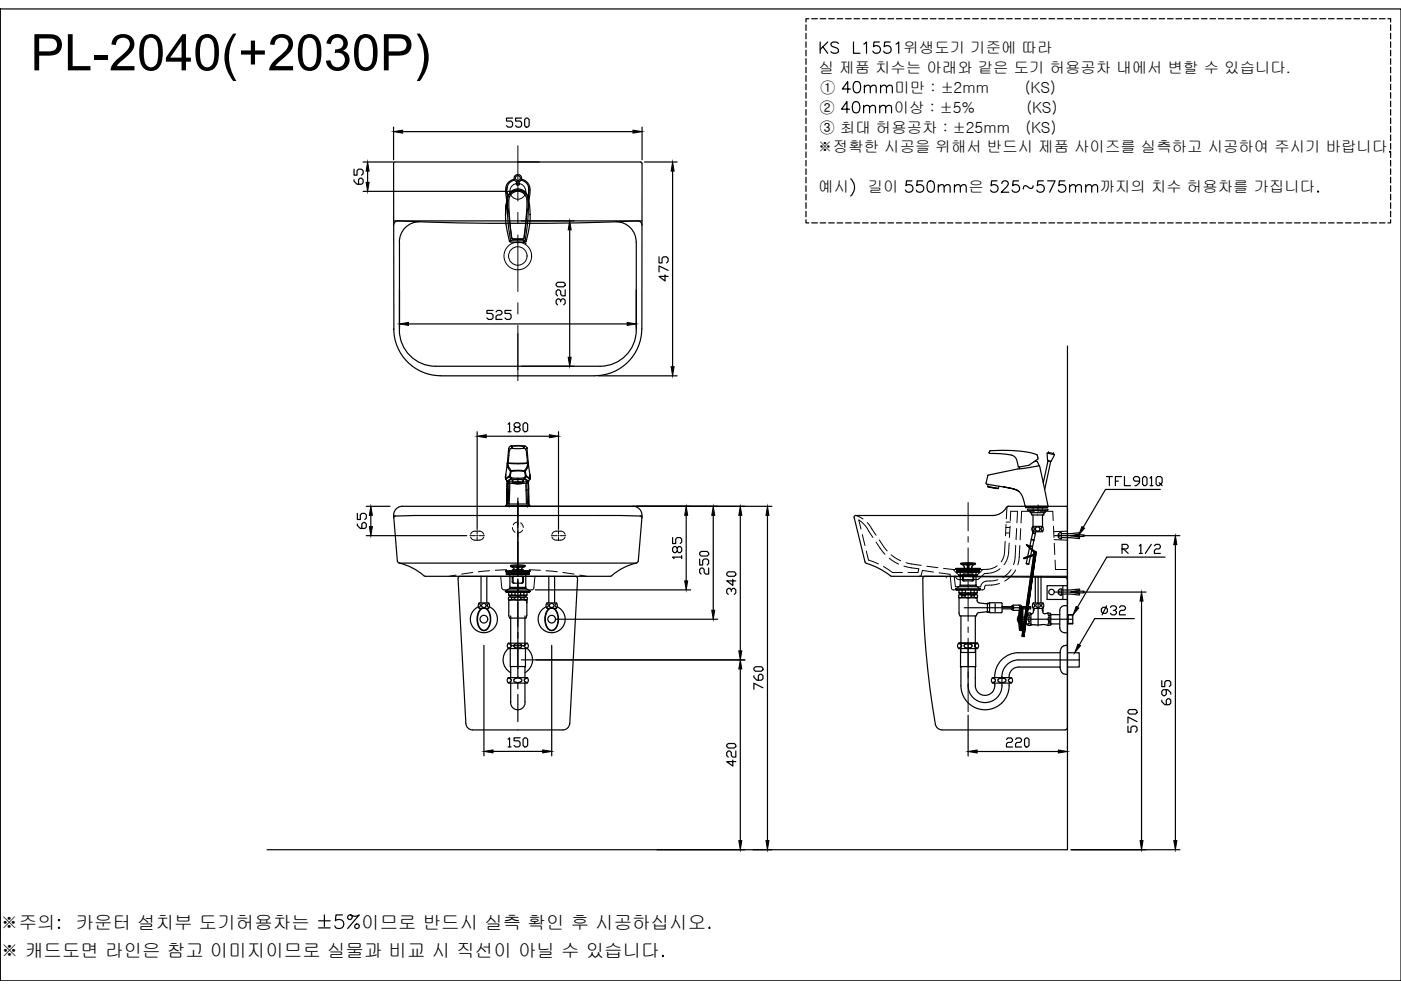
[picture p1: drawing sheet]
<svg xmlns="http://www.w3.org/2000/svg" width="297mm" height="210mm" viewBox="0 0 297 210" stroke-linecap="round" stroke-linejoin="round" font-family="sans-serif">
<!-- layer: 0 -->
<g fill="none" stroke="#000" stroke-width=".21">
<path d="M109.8 30.9v11.7M109.8 45v2.4M109.8 49.8v12M109.8 69v11.7M99.6 113.6h1.2M101.1 113.6h.2M101.2 112.5v.7M101.2 113.4v.3M101.2 113.9v.7M101.5 113.6h1.2M116.9 113.6h1.2M118.3 113.6h.2"/>
<path d="M118.4 112.5v.7M118.4 113.4v.3M118.4 113.9v.7M118.8 113.6h1.1"/>
</g>
<g fill="none" stroke="#000" stroke-width=".25">
<path d="M77 34.3h6.4M83.4 27v6.9M83.4 34.6l.1 35.3M85.4 27.9h48.8M109.8 34.3h26M114.3 34.3h-30.6l-.3 .3M135.8 34.3l.3 .3M136.1 27v6.9M136.1 34.6v35.1M136.6 34.3h7M142.6 36.3v41.5M77 40.6h32"/>
<path d="M83.5 46.8h52.6M84.4 46.8l-.7 .3-.3 .7M84.4 46.8a633.7 633.7 0 0 0 50.8 0M84.7 51.3v18.7M89 47a4.3 4.3 0 0 0-4.3 4.3M120.8 48.7v27M130.6 47a4.3 4.3 0 0 1 4.3 4.3v18.7a7.7 7.7 0 0 1-7.7 7.7M135.1 46.8l.7 .3 .3 .7M83.5 69.7a10 10 0 0 0 10 10h32.6a10 10 0 0 0 10-10M84.7 70a7.7 7.7 0 0 0 7.6 7.7h34.9M86.6 68.7h46.4M126.9 79.7h16.7"/>
<path d="M101.2 91.5v20.7M103.1 92.5h13.4M118.4 91.5v20.7M77.7 113.6h21.3M77.7 107.4h5M83.8 109.4l-.2 .1-.1 .3M84.3 118.9l.1 .4a13.7 13.7 0 0 1 5.6 2.9h39.5a13.4 13.4 0 0 1 5.6-2.9l.2-.4M84.7 119.4h50.2M85.4 107.3a1.92 1.92 0 0 0-1.9 2.1M85.4 107.4h78.3M109.8 106.4v14.1M134.2 107.3a1.92 1.92 0 0 1 1.9 2.1"/>
<path d="M135.7 109.4l.3 .1 .1 .3M136.1 109.4l-4.5-.1h-43.6l-4.5 .1 .8 9.6M136.1 109.4l-.8 9.6M145.5 109.3v13.9M151.2 109.3v20.1M157 109.3v28.7M162.7 109.3v68.9M181.1 109.8l2.3 9.3 .2 .3a19 19 0 0 1 5.5 2.8h37.2M181.5 109.3l-.3 .1-.1 .4M213.4 107.6a3.4 3.4 0 0 1-2.9 1.7h-29M213.8 107.3l-.5 .3M213.9 107.4l12.1-.1 .3 .3"/>
<path d="M223.6 113.6h5.2M224.5 113.1l.5-.2v1.4l-.3-.1-.3-.4h.1v-.5h-.1zM225 114.3h.1M225 113.1h2l1.9-.2v.4l-1.9 .3 1.9 .3v.3l-1.9-.2h-2M226.3 107.6v29.5M228 113.4h1.8v.3h-1.7M229.6 113.6h20.6M247 118.1h-12.3l-6.3 10.6M249.2 115.5v62.7M109.8 122.9v2.4M109.8 127.7v14.1M110.6 139.9h47.3"/>
<path d="M113.5 125.1h32.9M113.7 139.9h44.2M117.7 131.3h34.5M196.1 122.2l-.3 .1-.1 .4M205.3 136.4v9M223.6 125.5h5.2M224.4 125.8l.3 .4h.3M225 124.8l-.5 .2-.1 .3h.1v.4h-.1M225 126.2h.1M225 125.1l3.9-.2v.3l-1.9 .3 1.9 .3v.4l-1.9-.2h-2M225 124.9v1.3M225.8 122.4l.4 .3 .1 .2"/>
<path d="M228 125.3h1.8v.4h-1.7M229.6 125.5h13.4M240.5 131.2h-8.4l-3.3 5.6M242 127.4v50.8M157 141.8v36.4M226.3 154.3l-.2 .4h-.3M139.3 180.2h18.6M159.6 180.2h4.1M227.1 180.2h23.1"/>
</g>
<!-- layer: 5 -->
<path d="M.1 1.9h296.9v206.1h-296.9z" fill="none" stroke="#000" stroke-width=".25"/>
<!-- layer: 1 -->
<g fill="none" stroke="#000" stroke-width=".25">
<path d="M226.3 73.4v106.8h-169.7M109.8 105.6v5.7M109.8 112.5v1.2M109.8 114.9v7.2M237.9 116.4h1l.3-.4v-.3l-.3-.3h-1v1.9M238.2 116.4l1 .9M241.6 115.7l.3-.3v1.9M241.6 117.3h.6M244.1 115.4l-1.3 1.9M244.8 115.7l.3-.3h.6l.3 .3v.3l-.3 .4h-.6l-.3 .3v.6h1.2M109.8 123.3v1.2M109.8 125.7v7.2"/>
<path d="M109.8 134.1v1.2M109.8 136.5v7.2M109.8 144.9v1.1M109.8 147.2v5.8"/>
</g>
<!-- layer: 4 -->
<g fill="none" stroke="#000" stroke-width=".25">
<path d="M107.7 136.4l.2 .1M107.8 137.5a3.1 3.1 0 0 0 .5 5.1M107.8 136.4l-.2 .5 .2 .6M107.8 137.5h3.9a3.1 3.1 0 0 1-.4 5.1M107.8 136.4h4M107.9 137.4h-.2M107.9 136.5l.3 .1M108.2 136.6a.36 .36 0 0 1 .2 .3 .36 .36 0 0 1-.2 .4M108.2 137.3l-.3 .1M108.2 137.5v3.8h3.2v-3.8M110.4 136.6l-.3-.1a.75 .75 0 0 0-1.1 .6l.6 .3 .8-.1M110.4 136.6l.2 .3-.2 .4"/>
<path d="M111.4 137.3l.3 .1M111.4 136.6a.36 .36 0 0 0-.3 .3 .36 .36 0 0 0 .3 .4M111.7 136.5l-.3 .1M111.7 137.4h.1M111.8 136.4l.2 .5-.2 .6M111.8 136.4l-.1 .1M203.2 136.4l.4 .2M203.3 136.4l-.3 .5 .3 .6h3.9M203.3 136.4h.4h-.4M203.6 136.6a.36 .36 0 0 1 .3 .3 .36 .36 0 0 1-.3 .4M203.6 137.3l-.4 .1M203.7 137.5v3.8h3.2v-3.8"/>
<path d="M203.7 136.4h1.6h-1.6M205.8 136.6l-.4-.1a.72 .72 0 0 0-1 .6l.7 .3 .7-.1M205.9 136.6l.2 .3-.2 .4M206.8 136.4h-1.5h1.5M207.2 136.4l.3 .5-.3 .6M207.2 136.4h-.4h.4M207.3 136.4a.51 .51 0 0 0-.7 .5 .51 .51 0 0 0 .7 .5M216 139.9a3.6 3.6 0 0 0-3.6 3.6M216 139.9h12.8M224.8 138.4h-8.8a5.1 5.1 0 0 0-5.1 5.3M226.3 138.4h2.5v3h-2.5M107.7 143.7l.2 .1"/>
<path d="M107.8 143.7l-.3 .5 .3 .6M107.8 144.8h4M107.8 143.7h3.5M107.9 144.7h-.2M107.9 143.8l.3 .1M108.2 143.9l.2 .2-.1 .3M108.2 144.6l-.3 .1M108.2 141.4l.1 2.3M108.3 148.8v.2M108.3 144.8v4M108.4 144.4l-.2 .2M109 144.4l.2 .2"/>
<path d="M109.2 143.9l-.2 .2v.3M109.2 144.6l.2 .1M109.4 143.8h.2a.73 .73 0 0 1 1 .6M109.4 144.7h.7M109.4 143.8l-.2 .1M109.8 143.7h.1M110.6 144.4l-.5 .3M111.2 144.4l.6 .3M111.3 144.8v4a1.53 1.53 0 0 1-1.5 1.7 1.53 1.53 0 0 1-1.5-1.7M111.4 141.3l-.1 2.4h.5M111.8 143.7l.2 .5-.2 .6M111.8 143.7l-.6 .3v.4"/>
<path d="M203.6 141.3l.1 4.1a5.1 5.1 0 0 0 5.4 5.1 5.1 5.1 0 0 0 4.9-5.7M206.8 141.3v4.1a2.08 2.08 0 0 0 2.2 2 2.08 2.08 0 0 0 1.9-2.4M210.4 143.7a.52 .52 0 0 1 .7 .5 .52 .52 0 0 1-.7 .5M210.5 143.7l-.3 .6 .3 .5M210.5 143.7h3.9l.3 .6-.3 .5M210.5 144.8h3.9M210.8 144.9l.1 .1M211.7 144l.4-.2a.77 .77 0 0 1 1.1 .6 1.1 1.1 0 0 1-1.6-.1zM212.4 143.6a5 5 0 0 1-1 4.3 3.6 3.6 0 0 1-3.9 .8 3.6 3.6 0 0 1-2.2-3.3M212.4 143.7h.1M213.8 144.1v.3M213.9 144.4l.6 .3"/>
<path d="M214.5 143.7l-.6 .4M224.8 141.4h-8.8a2.06 2.06 0 0 0-2.1 2.3M226.3 143a1.35 1.35 0 0 1-1.5-1.4v-3.3a1.35 1.35 0 0 1 1.5-1.5v6.2"/>
</g>
<!-- layer: 7 -->
<g fill="none" stroke="#000" stroke-width=".25">
<path d="M107.5 39.6l-.1 .8 .1 .8M109 38a2.35 2.35 0 0 0-1.8 3l.2 1.5M109.1 38.2a1.89 1.89 0 0 0-1.6 2M109.5 39v.2h.3h.3v-.2M109.5 38.5v.7M109.8 37.2a.53 .53 0 0 1 .5 .8 .53 .53 0 0 1-.9 .1 .53 .53 0 0 1 .2-.8l.2-.1M110.1 38.5v.7M110.5 38.2a2.01 2.01 0 0 1 1.6 2.3l-.1 1.1M110.5 38.1l.3 .1M110.6 38a2.56 2.56 0 0 1 1.7 3.4l-.2 1.1M112.1 39.6l.1 .8-.1 .8M107.2 45.4l.3-3.5a19.1 19.1 0 0 0 .5 9.2"/>
<path d="M107.5 40.5v1.4M107.5 40.7v.3M107.5 41.9h.1M107.8 44.6a3.8 3.8 0 0 1 .5-3.7 1.48 1.48 0 0 1 1.6-.4 1.82 1.82 0 0 1 2 1.5l.1 2.2-.2 .4M107.8 44.6h.1M107.8 44.6l.7 5.9M108 51.1h.1M108 51.1l.2 .2M108.2 40.8a2.22 2.22 0 0 1 2.4-.6 2.22 2.22 0 0 1 1.4 2 37.6 37.6 0 0 1-.7 8.8h-3a31.1 31.1 0 0 1-.6-9.5zM108.2 51.3h.1M108.2 51.3h.2M108.2 41a2.07 2.07 0 0 1 3.2 0"/>
<path d="M108.5 51.3h2.6M108.5 50.5l.2 .1h2.2l.2-.1M108.5 50.6l.1 .1 .6 .1 1.7-.1M108.5 50.5l-.6-6.1a4.4 4.4 0 0 1 .3-3 1.91 1.91 0 0 1 2.2-.8 1.91 1.91 0 0 1 1.3 1.8l-.2 4.1-.4 4M108.5 50.6h.1M108.5 50.5v.1M110.9 50.7h.1M111.1 50.6l-.2 .1M111.1 51.3h.1M111.2 51.3h.1M111.4 51.7h.1M111.5 51.7h.1"/>
<path d="M111.6 51.1l-.4 .2M111.6 51.1h.1M111.6 46.4h.1M111.8 44.6l-.7 5.9M111.8 44.6h.1M112.1 41.9l.3 3.6M112.1 41.9h.1M112.1 41.9l-.1-.3 .1 .3M112.4 45.5l-.2 2.9-.6 2.7M112.4 45.4v.1M107.6 98.4l.1-.2 .1 .5 .6 1.1M107.6 98.4l.1 .7"/>
<path d="M107.6 98.4h.1M107.6 98.4l-.4 2.4M107.6 98.2h.1M107.7 99.1h.1M107.7 99.1l.5 .8 .2-.1M107.8 98.2l2 .1 2-.1M107.9 95.1h.1M107.9 95.1l-.3 3.1M108.2 99.9l-.2 1M108.3 94.6l-.4 .5M108.4 99.8h2.8M108.4 99.9h2.8l.2 1-.3 .4h-2.7l-.2-.4z"/>
<path d="M108.6 95.1l-.5 .1-.1 .5-.3 2.5h4.2l-.3-2.5-.2-.5-.4-.1M108.6 95.1h.1M108.6 95.1h2.4M108.6 94.6h2.3M110.9 94.6h.1M111 95.1h.1M111.2 99.8l.2 .1M111.3 94.6l-1.5-.1-1.5 .1h.3l-.1 .2 .1 .3M111.3 94.6h-.3l.1 .2-.1 .3M111.3 94.6l.3 .2 .1 .3M111.4 99.9l.2 1M111.7 98.2h.1"/>
<path d="M111.7 95.1l.3 3.1h-.1l-.2 .8-.5 .8M111.7 95.1h.1M111.9 99.1l-.5 .8M111.9 99.1h.1M112 98.2h.1M112 98.2l.4 2.6M112 98.4l-.1 .7M112 98.4h.1M216.1 99v.4M219.3 97.9l.6-.1 .4 1M219.8 96.4l.1 .1M219.8 96.4a25.7 25.7 0 0 0-9.9-.8l-.1 .5a14 14 0 0 1 5.2 .6l.5 .7 .4 1.7 2.3-.4 1.9-1.4-.2-.8"/>
<path d="M220.4 98.9l-.1-.2-4.5 .7-6.2 1.3M222 96.1l1.6 .3-.2-.2M222 96.1l.1 1.6M222.1 97.7h.1M222.2 97.7l.6 .1M222.2 97.7l-1 4.7-.8-3.5M222.3 96h.1M222.3 96l-.3 .1M222.3 96l1 .2M222.8 97.8l-1.3 6M223.4 96.2h.1M223.6 96.4l-.8 1.4"/>
<path d="M107.2 101.1h.1M107.2 107.2h5.2M107.2 100.8h.1M107.2 100.8v.3zM107.2 101.6h.1M107.2 101.6l.6 .7M107.5 105.2v1.7v-1.7M107.5 103.5v1zM107.5 104.5v.7zM107.5 102.4v.3v-.3M107.5 103.1v.4v-.4M107.5 102.7v.4v-.4"/>
<path d="M107.6 102.1h.1M107.6 102.1l-.1 .3 .1-.3M107.7 107.4h.1M107.7 102.1l1 .1M107.7 102.1v.1M107.8 102.3h.1M107.8 102.3l.2 .1M107.8 102.3l.1 .1M107.9 102.4l-.2 4.5M107.9 102.4h.1M108 107.4h.1M108 107.2v.3z"/>
<path d="M108 102.4v4.5M108 102.4l1 .1M108 100.9v.1M108 100.9l-.8 .6v-.4v.5M108.3 101.5l-.7 .6M108.3 101.5l-.3-.5-.8 .6M108.3 101.5l.2 .1-.8 .5M108.5 101.6h2.6M108.6 101.9v-.1a4 4 0 0 1 2.3 0v.1M108.6 101.8v.2M108.7 102.4a2.98 2.98 0 0 0 2.1 0M108.7 102.1v-.1v.4"/>
<path d="M108.7 102.3l1.1-.2 1 .2M108.7 102.4a2.98 2.98 0 0 1 2.1 0M108.8 102.4l1-.2 1 .2a2.52 2.52 0 0 1-1.9 0zM109.8 101.4v1.2M110.8 102.1v-.1v.4M110.9 101.8v.2M111.1 101.6l.8 .5M111.3 101.5l.7 .5M111.3 101.5l-.2 .1M111.6 101l-.3 .5M111.6 101l.7 .6M111.6 102.4v4.5"/>
<path d="M111.6 100.9v.1M111.6 100.9l.7 .6 .1-.4-.1 .5-.3 .5M111.6 102.4l-1 .1M111.7 102.4l.1 4.5M111.7 102.4h.1M111.8 102.3h.1M111.8 102.3l-.2 .1M111.8 102.3l-.1 .1M111.8 107.4h.1M111.8 107.2v.3zM111.9 102.1h.1M111.9 102.1l-1.1 .1"/>
<path d="M112 102h.1M112 102v.1M112 102.1h.1M112 102.1l-.2 .2M112 102.4v.3v-.3M112 102.7l.1 .4-.1-.4M112 102.1v.3v-.3M112.1 103.1v.4v-.4M112.1 103.9v.6zM112.1 103.5v.4v-.4M112.1 104.5v.7zM112.1 106.9h-4.6l-.3 .3 4.9 .2"/>
<path d="M112.1 106.9v-1.7v1.7M112.1 106.9l.3 .5h-2.6M112.3 101.6h.1M112.4 100.8h.1M112.4 100.8v.3zM112.4 101.1h.1M209.2 102.7h.3M209.4 103.2l2.3 .4M209.4 100.9l-.3 1.5 .1 .2M209.5 100.7l-.1 .2M209.6 103.3l1.8 .3M211.4 103.6h.1"/>
<path d="M211.8 103.1l-2.3-.4-.1 .5M212.8 103.2l1.6 .4zM212.8 103.2l-1-.1-.1 .5M214.4 103.6l1.3 .3 .3 .3zM217.4 118.2l-.4 .2 .8-.1M217.4 118.2l-.4 .2M217.5 107.4v.2h4.6v-.2M217.6 119.5l.5 .1M217.6 119.5l.7-3.7 .6 .1-.8 3.7M217.7 115.5l.6 .4M217.7 115.5l.2 .3zM217.9 115.8l1.3 1.4"/>
<path d="M217.9 115.8l1.3 1.2M218 118.1h.1M218.2 108.2l.5 .6M218.4 115.8h.1M218.4 116.2l.5 .4zM218.5 117.9h.1M218.6 117.9l-.6 .2M218.6 117.9h.1M218.6 108.7h2.9M218.6 114.4l.6 .1-.3 1.4-.5-.2zM218.7 114.4h.1M218.7 108.9v.3h2.6v-.3"/>
<path d="M218.8 116.5h.1M218.8 116.4l.6 .6M218.9 116.6h.1M218.9 115.9h.1M218.9 111.7l.4 .4-.1 .4M218.9 113l.6 .2-.3 1.3-.5-.1zM219 112.6h-.1M219 112.7v.3l.5 .1 .1-.4M219 113v.1M219 111.6a.96 .96 0 0 0 0 1.1M219 109.2v2.4h2v-2.4M219 107.6v.3"/>
<path d="M219.1 117.6h.1M219.1 117.8l-.6 .2M219.1 117.5l-1.7 .7M219.1 117.5h.1M219.2 112.5l-.2 .1M219.2 117.6l-1.8 .6M219.2 114.5h.1M219.2 116.9v.1M219.2 117h.1M219.2 117.2h.1M219.2 117.2l-2.5 17.7M219.2 117.5l-2.5 17.4"/>
<path d="M219.3 117l.3 .1M219.3 117v.2M219.3 117h.1M219.3 117.2l-.2 .3M219.3 117.2h.4M219.3 117.2v.3h-.2M219.5 113.1h-.1M219.5 117.3l.1 .4M219.5 117.3l-.1-.1-2.6 17.8M219.5 117.3l-2.6 17.7M219.6 112v.4M219.6 117.2v.5"/>
<path d="M219.6 112.3l.1 .2M219.6 117.6l-2.5 17.4 2.5-17.3M219.6 117.6h.1M219.6 117.1l.1 .1M219.6 117.1h.1M219.7 117.2l-.1 .3M219.7 112.5l.1 .1M219.7 111.8a.48 .48 0 0 1 .6 0 .48 .48 0 0 1 0 .7M219.7 117.2l-.1 .4M219.7 111.8l-.1 .2M219.8 112.6h.4M220.3 112.5l-.1 .1"/>
<path d="M220.9 112.5l.1 .1M221 111.6a.96 .96 0 0 1 0 1.1h-2M221 112.6h.1M221 107.6v.3M221.1 111.7l-.4 .4 .2 .4M221.2 102.4l1 5h-4.9a5.1 5.1 0 0 0-1.3-3.2h.1M221.4 108.7l-.1 .1M221.8 108.2l-.4 .5M222.2 108.1l-.2 .1h-4l-.1-.3h4.3v.2M109.8 121.9h.1"/>
<circle cx="109.8" cy="37.8" r=".79"/>
<circle cx="222.9" cy="125.5" r=".58"/>
</g>
<!-- layer: 3 -->
<g fill="none" stroke="#000" stroke-width=".25">
<path d="M170.9 5.3v1.1M170.9 7.1v1.1M170.9 8.9v1.1M170.9 10.6v1.2M170.9 12.4v1.2M170.9 14.2v1.2M170.9 16v1.2M170.9 17.8v1.2M170.9 19.6v1.2M171.5 4h-.6v.7M172.1 4h1.2M173.9 4h1.2"/>
<path d="M175.7 4h1.2M177.5 4h1.2M179.3 4h1.2M181.1 4h1.2M182.9 4h1.2M184.7 4h1.2M186.5 4h1.2M188.3 4h1.1M190.1 4h1.1M191.9 4h1.1M193.6 4h1.2M195.4 4h1.2"/>
<path d="M197.2 4h1.2M199 4h1.2M200.8 4h1.2M202.6 4h1.2M204.4 4h1.2M206.2 4h1.2M208 4h1.2M209.8 4h1.2M211.6 4h1.2M213.4 4h1.2M215.2 4h1.2M217 4h1.2"/>
<path d="M218.8 4h1.2M220.6 4h1.2M222.4 4h1.2M224.2 4h1.2M226 4h1.2M227.8 4h1.2M229.6 4h1.2M231.4 4h1.2M233.2 4h1.2M235 4h1.2M236.8 4h1.2M238.6 4h1.2"/>
<path d="M240.4 4h1.1M242.2 4h1.1M244 4h1.1M245.8 4h1.1M247.5 4h1.2M249.3 4h1.2M251.1 4h1.2M252.9 4h1.2M254.7 4h1.2M256.5 4h1.2M258.3 4h1.2M260.1 4h1.2"/>
<path d="M261.9 4h1.2M263.7 4h1.2M265.5 4h1.2M267.3 4h1.2M269.1 4h1.2M270.9 4h1.2M272.7 4h1.2M274.5 4h1.2M276.3 4h1.2M278.1 4h1.2M279.9 4h1.2M281.7 4h1.2"/>
<path d="M283.5 4h1.2M285.3 4h1.2M287 4h1.3M288.8 4h1.3M290.6 4h1.3M292.4 4h1.3M294.2 4h.6v.7M294.8 5.3v1.1M294.8 7.1v1.1M294.8 8.9v1.1M294.8 10.6v1.2M294.8 12.4v1.2"/>
<path d="M294.8 14.2v1.2M294.8 16v1.2M294.8 17.8v1.2M294.8 19.6v1.2M170.9 21.4v1.2M170.9 23.2v1.2M170.9 25v1.2M170.9 26.8v1.2M170.9 28.6v1.2M170.9 30.4v1.2M170.9 32.2v1.2M170.9 34v1.2"/>
<path d="M170.9 35.8v1.2M170.9 37.6v1.2M170.9 39.4v1.2M294.8 21.4v1.2M294.8 23.2v1.2M294.8 25v1.2M294.8 26.8v1.2M294.8 28.6v1.2M294.8 30.4v1.2M294.8 32.2v1.2M294.8 34v1.2M294.8 35.8v1.2"/>
<path d="M294.8 37.6v1.2M294.8 39.4v1.2M170.9 46.6v.7h.6M170.9 41.2v1.2M170.9 43v1.2M170.9 44.8v1.2M172.1 47.3h1.2M173.9 47.3h1.2M175.7 47.3h1.2M177.5 47.3h1.2M179.3 47.3h1.2M181.1 47.3h1.2"/>
<path d="M182.9 47.3h1.2M184.7 47.3h1.2M186.5 47.3h1.2M188.3 47.3h1.1M190.1 47.3h1.1M191.9 47.3h1.1M193.6 47.3h1.2M195.4 47.3h1.2M197.2 47.3h1.2M199 47.3h1.2M200.8 47.3h1.2M202.6 47.3h1.2"/>
<path d="M204.4 47.3h1.2M206.2 47.3h1.2M208 47.3h1.2M209.8 47.3h1.2M211.6 47.3h1.2M213.4 47.3h1.2M215.2 47.3h1.2M217 47.3h1.2M218.8 47.3h1.2M220.6 47.3h1.2M222.4 47.3h1.2M224.2 47.3h1.2"/>
<path d="M226 47.3h1.2M227.8 47.3h1.2M229.6 47.3h1.2M231.4 47.3h1.2M233.2 47.3h1.2M235 47.3h1.2M236.8 47.3h1.2M238.6 47.3h1.2M240.4 47.3h1.1M242.2 47.3h1.1M244 47.3h1.1M245.8 47.3h1.1"/>
<path d="M247.5 47.3h1.2M249.3 47.3h1.2M251.1 47.3h1.2M252.9 47.3h1.2M254.7 47.3h1.2M256.5 47.3h1.2M258.3 47.3h1.2M260.1 47.3h1.2M261.9 47.3h1.2M263.7 47.3h1.2M265.5 47.3h1.2M267.3 47.3h1.2"/>
<path d="M269.1 47.3h1.2M270.9 47.3h1.2M272.7 47.3h1.2M274.5 47.3h1.2M276.3 47.3h1.2M278.1 47.3h1.2M279.9 47.3h1.2M281.7 47.3h1.2M283.5 47.3h1.2M285.3 47.3h1.2M287 47.3h1.3M288.8 47.3h1.3"/>
<path d="M290.6 47.3h1.3M292.4 47.3h1.3M294.8 46.6v.7h-.6M294.8 41.2v1.2M294.8 43v1.2M294.8 44.8v1.2M108.3 120h3M108.3 119.9l.1 .3h2.8l.1-.2M108.3 119.9h3M111.2 119.9l.1 .1M203.7 119.5h3.1l-.1 .2h-2.9zM203.7 119.5l1.5-.2 1.6 .2"/>
<path d="M204.1 119.7l1 .1M204.1 119.7l.4 .5-.1 .2M205.1 119.8v.7M205.2 119.7v.6M205.3 119.7v.6M205.4 119.8v.7M206.4 119.7l-.4 .5 .3 .3M206.4 119.7l-1.3 .1M246 103.8h-11.6l-4.7 8M97.6 122.2l-.4 .1-.1 .4 1.7 30.7a1.43 1.43 0 0 0 1.4 1.4M97.6 122.2h24.4M102.6 136.8v23.5"/>
<path d="M107.2 125.3h5.2M107.2 121.1l.2 .1h4.8M107.2 121.1h5.2M107.2 121v.1M107.2 121h5.2M107.3 125.4l.1 .2h4.8l.1-.2M107.3 121.7h4.9M107.4 121.3v.1M107.4 121.7v.1M107.4 121.8h.1M107.4 121.3h.1M107.4 121.8h4.8"/>
<path d="M107.7 121.4v.2M107.9 125.6l.1 .6h3.5M107.9 126.2h.6M108.1 131.1h3.4M108.1 121.8v2.9l-.9 .6M108.1 124.4l.1 .3M108.1 126.2v.4h3.3l.1-.4M108.1 124.5h3.4M108.1 124.7h3.4M108.3 130.6v6.3h3v-6.3M108.4 126.7l-.3-.2-.3 .2 .1 .5 .5-.1M108.4 126.7h.8v.4h-.8"/>
<path d="M108.4 126.7v.4M108.5 125.6v.6h.7v-.6M108.6 120.2l.1 .1M108.6 120.2l1 .1M108.7 120.3l.3 .4-.2 .3M108.8 122.2l-.2 .2v1l.2 .2M108.8 123.6h1.9M109 122.2l-.2 .2v1l.2 .2M109.2 127.1l.6 .1M109.2 126.2h1.2M109.6 120.3h.4M109.6 120.3v.7"/>
<path d="M109.7 120.2v.6M109.8 126.5l-.6 .2M109.8 127.2l-1.9 .1v3.1l.2 .7M109.8 127.2h1.6M109.8 126.5l.6 .2M109.8 120.2l.1 .6M109.9 120.8h-.2v.2M109.9 120.8v.2M110 120.3v.7M110.4 125.6v.6h.7v-.6M110.4 126.7h.7v.4h-.7zM110.4 127.1l-.6 .1"/>
<path d="M110.5 122.2l.3 .2M110.7 122.2l.3 .2M110.8 123.4l-.3 .2M110.8 122.4v1M111 123.4l-.3 .2M111 120.2l-.5 .5 .3 .3M111 122.4v1M111 120.2l-1 .1M111.1 126.2h.6M111.1 126.7l.5-.1 .2 .1v.4l-.4 .1-.3-.1M111.4 127.2l.3 .1v3.1l-.2 .7M111.5 121.8v2.9"/>
<path d="M111.5 124.4l-.1 .3M111.5 124.7l.9 .6M111.7 125.6v.6h-.2M111.8 121.4v.2M112.2 121.8h.1M112.2 121.3h.1M112.2 121.3v.1h-4.9M112.2 121.7v.1M112.4 121.1l-.2 .1M112.4 121v.1M117 136.8v23.5M122 122.2l.3 .1 .2 .4-1.7 30.7a1.43 1.43 0 0 1-1.4 1.4h-19.2"/>
<path d="M195.7 122.7a183.3 183.3 0 0 0 2.6 30.9M196.1 122.2l29.7 .2M202.6 124.9h5.3M202.7 120.6h5.1M202.7 120.6l.1 .2h4.9M202.7 120.6h.1M202.7 120.5h.1M202.7 120.5l5.1 .1M202.8 125.1h4.9M202.8 124.9v.2M202.8 120.8l.1 .2h4.7l.1-.2M202.8 120.8h.1"/>
<path d="M202.8 121.3h.1M202.8 121.3h4.9M202.9 121.1l-.1 .2M202.9 121.2h4.7M203.2 120.9v.2M203.2 126.6l.4 .1 .3-.1M203.3 125.1l.1 .7h3.6M203.3 125.7h.7M203.5 130.6h3.5M203.6 123.9l.1 .4M203.6 125.8v.3h3.3v-.3M203.6 121.3v3"/>
<path d="M203.6 124.3h3.3M203.6 124.1h3.3M203.6 124.3l-1 .6M203.7 130.6v7.7h3.1v-7.7M203.9 126.2l-.5-.1-.2 .1 .1 .4M203.9 126.2h.7v.4h-.7zM204 125.1v.6h.7v-.6M204.3 121.7l-.2 .2v1l.2 .3M204.3 121.7h1.9l.2 .2v1.2l-2.1 .1M204.4 120.5h-.1M204.4 128.9h14.1M204.5 121.7l-.3 .2v1l.3 .3"/>
<path d="M204.6 126.6l.6 .1M204.7 125.7h1.1M205.2 120.5v-.2h.1v.2M205.2 126.1l-.6 .1M205.3 126.1l.6 .1M205.8 125.1v.6h.8v-.6M205.9 126.6l-.6 .1M205.9 126.2h.7v.4h-.7zM206 121.7l.3 .2v1l-.3 .3M206.5 125.7h.7M206.6 126.2l.5-.1 .1 .1v.4M206.6 126.6l.3 .1 .3-.1"/>
<path d="M206.9 126.8h.1M206.9 124.3l1 .6h-5.3M206.9 123.9v.4M206.9 121.3v3M207.2 127.4l-.1-.6h-3.7l-.1 3.2 .2 .6M207.2 127.3v.3l.4 .2M207.2 125.1v.6l-.2 .1M207.3 120.9v.2M207.5 129.9l-.3 .2-.2 .5M207.6 127.8l1.5 .2M207.6 121.1l.1 .2M207.7 120.8h.1"/>
<path d="M207.7 121.3h.1M207.7 124.9v.2M207.8 120.6l-.2 .2M209.1 129.7l.4 .1M209.1 129.7l-1.6 .2M209.3 128h.5M209.3 128v1.7h.5M209.5 127.9l-.4 .1M209.5 127.9v.1M209.5 129.7v.1M209.5 129.8h.3M209.5 127.9h.3"/>
<path d="M209.8 127.9l2.6-.1v2.1h-2.6v-2M211 128v1.7M212.4 128.6h2.5M212.5 129.1h2.4h-.1M214.7 129.1h.1M214.7 128.6h.1M214.8 129.1h.1M214.8 128.6h.1M214.8 128.6l.1 .1M214.9 128.7v.3M216.2 129.1h.1M216.2 128.6l2.3 .1v.4h-2.3"/>
<path d="M216.3 128.6l-.1 .4M216.3 128.6h.1M216.3 129.1h.1M216.4 129.1h-.1M216.7 128.6l-.5-.3h-1.3l-.5 .3M216.7 129.1l-.5 .3a2.26 2.26 0 0 1-1.7-.1l-.1-.2M225.3 124.2v2.9M226.3 124.2h-4.3v2.9h4.3M226.3 122.9v31.4M104.5 159.3h10.6M198.3 153.6a1.43 1.43 0 0 0 1.4 1.1M199.7 154.8h26.1"/>
<path d="M205.3 151.7v8.6M207.2 159.3h17.2M226.3 158.4v.2M12.5 195l.1 .1-.1 .1-.1-.1zM12.5 196.6l.1 .1-.1 .2-.1-.2zM67.5 195.2h2.5M67.5 196.7h2.5M68.8 194v2.5M72.6 194h-1.4l-.1 1.2a1.01 1.01 0 0 1 1.5 0 1.01 1.01 0 0 1-.1 1.5 1.01 1.01 0 0 1-1.5-.4M74.4 194l.3 .3a.55 .55 0 0 1-.7 .7l-.3-.3a.56 .56 0 0 1 .3-.7 .56 .56 0 0 1 .7 .1 1.47 1.47 0 0 0 1.5-.1l-2.5 2.9M150.3 196.7l.1-.1 .1 .1-.1 .2z"/>
<circle cx="75.7" cy="196.4" r=".5"/>
</g>
<!-- layer: 6 -->
<g fill="none" stroke="#000" stroke-width=".25">
<path d="M101.4 128.7a2.87 2.87 0 0 0-1.1 4.3 2.87 2.87 0 0 0 4.6 0 2.87 2.87 0 0 0-1.1-4.3M101.5 128a.42 .42 0 0 1 .4 .4 .42 .42 0 0 1-.4 .4M101.6 129h.5M101.9 129.2a1.2 1.2 0 0 1 1.2-.2 1.2 1.2 0 0 1 .7 1 3.2 3.2 0 0 1-.8 3.6 1.54 1.54 0 0 1-1.8-1.7 3.4 3.4 0 0 1 .7-2.7zM101.9 129.3a1.05 1.05 0 0 1 1.1-.3 1.05 1.05 0 0 1 .7 1 2.71 2.71 0 0 1-1 3.6 1.41 1.41 0 0 1-1.3-1.4l-.1-1.4 .2-.8zM102 122.2v5.6M103.1 129h.5M103.2 122.2v5.6M103.6 127.8a.96 .96 0 0 1 0 1.2M103.6 127.8h-2a.96 .96 0 0 0 0 1.2M103.7 128a.42 .42 0 0 0-.4 .4 .42 .42 0 0 0 .4 .4M115.8 128.7a2.87 2.87 0 0 0-1.1 4.3 2.87 2.87 0 0 0 4.5 0 2.87 2.87 0 0 0-1.1-4.3"/>
<path d="M115.9 128a.42 .42 0 0 1 .4 .4 .42 .42 0 0 1-.4 .4M116 129a.96 .96 0 0 1 0-1.2h2a.99 .99 0 0 1 0 1.2M116 129h.5M116.2 129.2a1.2 1.2 0 0 1 1.3-.2 1.2 1.2 0 0 1 .7 1 3.2 3.2 0 0 1-.9 3.6 1.54 1.54 0 0 1-1.7-1.7 3.4 3.4 0 0 1 .6-2.7zM116.2 129.3a1.07 1.07 0 0 1 1.2-.3 1.07 1.07 0 0 1 .7 1 2.97 2.97 0 0 1-.9 3.6 1.33 1.33 0 0 1-1.5-1.4l-.1-1.4 .3-.8zM116.4 122.2v5.6M117.5 129h.5M117.6 122.2v5.6M118.1 128a.42 .42 0 0 0-.4 .4 .42 .42 0 0 0 .4 .4M215.7 131.3h11.7M215.7 131.3l.3 .8M216 130.4l-.3 .9"/>
<path d="M216.2 129v4.6M216.3 128.9v4.7M216.3 133.6l.1 .1M216.4 128.9l-.2 .1-.2 2.3 .2 2.3h.1M216.4 128.9v4.8M216.4 131.8h.3M216.4 131.7h.3M216.4 131.6h.3M216.4 131.5h.3M216.4 131.4h.3M216.4 132.4h.3M216.4 132.3h.3"/>
<path d="M216.4 132.2h.3M216.4 132.1h.3M216.4 132h.3M216.4 131.9h.3M216.4 132.5h.3M216.4 133.3h.3M216.4 133.2h.3M216.4 132.9h.3M216.4 132.8h.3M216.4 132.7h.3M216.4 132.6h.3M216.4 133.1h.3"/>
<path d="M216.4 133h.3M216.4 133.5h.3M216.4 133.4h.3M216.4 133.6h.3M216.4 130.7h.3M216.4 130.8h.3M216.4 131h.3M216.4 131.1h.3M216.4 131.2h.3M216.4 130.4h.3M216.4 130.5h.3M216.4 130.6h.3"/>
<path d="M216.4 128.9h.3M216.4 129h.3M216.4 129.6h.3M216.4 129.1h.3M216.4 129.2h.3M216.4 129.5h.3M216.4 129.3h.3M216.4 129.4h.3M216.4 129.7h.3M216.4 129.8h.3M216.4 130.1h.3M216.4 129.9h.3"/>
<path d="M216.4 130h.3M216.4 130.2h.3M216.4 130.3h.3M216.7 133.7h.1M216.7 128.9h-.3M216.7 128.9h.2v4.8h-.2zM216.7 133.7h-.3M216.9 131.8h.4M216.9 130.8h.4M217.3 131.8l.5 .6M217.3 130.7v1.1M217.8 132.4l.4 .2 .4-.1h.9"/>
<path d="M217.8 130.2l.4-.3 .4 .2v2.4M217.8 130.2l-.5 .5M218 132.6l.2-.5 .2 .5M218.1 130.8a.46 .46 0 0 1 .3 .5 .46 .46 0 0 1-.3 .4l-.1-.4zM218.4 130l-.2 .5-.2-.5M218.6 130.1v.1M218.6 132.4h.1M218.7 132.5h.1M218.8 130.1l-.1 .1M219 128a.42 .42 0 0 1 .4 .4 .42 .42 0 0 1-.4 .4M219.1 127.8a.96 .96 0 0 0 0 1.2M219.1 127.8h2a.96 .96 0 0 1 0 1.2"/>
<path d="M219.1 129.4h.1l-.1 .2M219.2 129v.4M219.5 132.5l1.9-.1 .7 .2M219.5 122.2v5.6M220.1 122.2v10.5M220.7 122.2v5.6M221 129v.4M221.1 129.7l.1 .3 .3 .1M221.1 129.4h-.1l.1 .2M221.1 129.7v-.7h-2l-.1 .9-.3 .2M221.2 128a.42 .42 0 0 0-.4 .4 .42 .42 0 0 0 .4 .4M222.1 130l-.6 .1"/>
<path d="M222.1 130l.7 .1v2.4v-.2M222.2 130l.2 .6 .3-.5M222.3 130.8a.44 .44 0 0 1 .4 .5 .44 .44 0 0 1-.4 .4l-.1-.4zM222.7 132.5l-.3-.5-.2 .6M222.8 132.4l-.7 .2M222.8 132.3h.1M222.8 132.3h1.9M222.8 130.3h1.9M224.7 129.5v3.6a1.23 1.23 0 0 0 1.6 1.1M226.3 128.4a1.2 1.2 0 0 0-1.6 1.1M226.3 130.3l1.2 .1M226.4 130.3l1.1 .1"/>
<path d="M226.5 130.3v2M227.4 130.4v1.8M227.5 132.2l-1.2 .1M227.5 132.2l-1.1 .1"/>
<circle cx="102.6" cy="131.3" r=".81"/>
<circle cx="102.6" cy="128.4" r=".47"/>
<circle cx="116.9" cy="128.4" r=".47"/>
<circle cx="117" cy="131.3" r=".81"/>
<circle cx="220.1" cy="128.4" r=".47"/>
</g>
<!-- layer: 1 -->
<path d="M228.2 128.6l.5 .3-1.2 1.5zM228.5 136.6l.6 .3-1.2 1.5z" fill="#000" stroke="#000" stroke-width=".21"/>
<!-- layer: 3 -->
<path d="M229.4 111.6l.5 .4-1.2 1.5zM102.6 159.3l1.9-.3v.6zM115.1 159l1.9 .3-1.9 .3zM205.3 159.3l1.9-.3v.7zM224.4 159l1.9 .3-1.9 .4z" fill="#000" stroke="#000" stroke-width=".21"/>
<!-- layer: 0 -->
<g fill="#000" stroke="#000" stroke-width=".21">
<path d="M83.4 27.9l2-.3v.6zM134.2 27.6l1.9 .3-1.9 .3zM142.6 34.3l.3 2h-.6zM120.8 46.8l.3 1.9h-.6zM84.7 68.7l1.9-.3v.6zM120.5 75.7h.6l-.3 2zM133 68.4l1.9 .3-1.9 .3zM142.3 77.8h.6l-.3 1.9zM101.2 92.5l1.9-.3v.6zM116.5 92.2l1.9 .3-1.9 .3zM145.5 107.4l.3 1.9h-.6zM151.2 107.4l.3 1.9h-.6z"/>
<path d="M157 107.4l.3 1.9h-.7zM162.7 107.4l.3 1.9h-.6zM249.2 113.6l.3 1.9h-.6zM145.2 123.2h.6l-.3 1.9zM150.9 129.4h.6l-.3 1.9zM156.6 138h.7l-.3 1.9zM242 125.5l.3 1.9h-.6zM157 139.9l.3 1.9h-.7zM156.6 178.2h.7l-.3 2zM162.4 178.2h.6l-.3 2zM241.7 178.2h.6l-.3 2zM248.9 178.2h.6l-.3 2z"/>
</g>
<!-- layer: ORTHO$4 -->
<path d="M109.8 106.7h.1" fill="none" stroke="#000" stroke-width=".25"/>
<!-- layer: ORTHO$3 -->
<path d="M109.8 106.7h.1" fill="none" stroke="#000" stroke-width=".25"/>
<!-- layer: 3 -->
<g fill="none" stroke="#000" stroke-width=".21">
<path d="M99.8 113.9l.2 .4 .7 .2h1.3l.6-.6M99.8 113.3l.2-.4 .5-.3h1.3l.5 .3 .3 .4M108.7 111.9l.1 .5 .4 .5M109.8 110.7l-.6 .1-.4 .5M109.8 106.5v3.1M109.8 110.7v1.2M109.8 113.1v6M110.4 110.9l.4 .3 .1 .6M110.8 112.4l-.3 .4-.7 .2M117 113.3l.3-.4 .5-.3h1.3l.4 .3 .3 .4M117 113.9l.3 .4 .6 .2h1.3l.6-.6M181.5 109.3l1.5 .7"/>
<path d="M182.5 112.2l-.4-1.9 1.4 1.2 1.6 2.5M182.8 113.3l.6 2.4M183.7 116.8l.4 1.9 2.2 .9M183.9 110.8l1.8 2.7M185.7 114.9l1.9 2.6M186.4 114.5l1.7 2.3M188.5 118.3l2 1.3M188.9 117.6l2.1 1.3M192.1 119.3l3.2 .6M205.3 106.5v6.1M205.3 113.8v1.1M205.3 116.2v5.9"/>
<path d="M211.4 120l-.4 .3a4.8 4.8 0 0 1-2.6 .4M213.1 114.8a7.2 7.2 0 0 1-.6 3.9l-.2 .4M213.2 113h.9M213.3 111.8h.8M213.3 111.2l-.1 2.4M213.3 110.7h.9M213.9 107.4l-.4 .3-.1 2.3M214 115.2a6.2 6.2 0 0 1-1.1 4.5M214.2 111.6l-.2 2.4M214.2 110.4l.1-2h1.4l-.1 2.4M215.4 115.6a9.9 9.9 0 0 1-.5 4.1M215.5 112l-.1 2.4"/>
<path d="M216.2 115.7a11.9 11.9 0 0 1-.4 4.1M216.4 112.1l-.1 2.4M219.3 108.4h-2.7l-.1 2.5M220.1 107.1v.5M220.1 107.8v.1M220.1 108v.6M220.5 108.4h2.7l.1 2M223.4 111.6l.1 2.4M223.5 114.4l2.8 .1M223.5 115.2l.1 2.4M223.7 118.8l.1 1.9h2.5M226.3 112.6l-2.9 .1"/>
<path d="M96.7 121.9l-1.5 .3M100.2 121.4l-2.3 .3M103.8 121l-2.4 .2M106.2 122.2l.2 2.4 .4 .5 6.1-.1 .3-.4 .2-2.4M107.4 120.8l-2.4 .1M108.6 120.8h2.4M109.8 120.3v1.2M109.8 122.7v3.1M112.2 120.8l2.4 .1M115.8 121l2.4 .2M119.3 121.4l2.4 .3M122.9 121.9l1.5 .3"/>
<path d="M187.3 120.1l1.9 1.3h2.1M191.7 120l3.1 .6-.2 .8h-2.1M196.5 120.1l2.4 .3M197.9 121.3l-2.3-.4-.3 1.1-.4 .2M199.1 121.4l2.3 .4 .3 2.9 .2 .3 2.7 .1M200.1 120.5l2 .2M202.1 120.7l1.1 1.2M202.1 120.7h6.3M203.2 121.9h4M203.2 121.9v.1h4v-.1M205.3 123.3v1.2M205.3 125.7v6"/>
<path d="M205.3 132.9v1.2M205.3 135.3v6M208.4 120.7l-1.2 1.2M209.4 121.6h-.6l-1.6 1.3h-3.8a.97 .97 0 0 1-.9-.8l-.2 .2 .3 2.1h5.3a1.53 1.53 0 0 1 2-1.2l1.7-.3M209.4 121.6h-.4M211.9 123.7l-1.6 .4h-1.3l-.3 .8-.3 .2h-2.6M212 120.6l-.2 .2a4.7 4.7 0 0 1-2.4 .8M214.4 120.8l-1 1.1-.8 .5M215.3 120.9l-1 1.3-1.3 1M205.3 142.5v1.2M205.3 144.9v6"/>
<circle cx="109.8" cy="54.3" r="2.93"/>
<circle cx="109.8" cy="54.3" r="1.96"/>
<circle cx="109.8" cy="40.6" r="1.68"/>
</g>
<!-- layer: 2 -->
<g fill="none" stroke="#000" stroke-width=".25">
<path d="M173.9 8.9v2.4M174.5 9.9l1 1.4M175.5 8.9l-1.6 1.6M177.8 9.2a.9 .9 0 0 0-.9-.3 .9 .9 0 0 0-.7 .6l.2 .3 .9 .4a.58 .58 0 0 1 .4 .4 .58 .58 0 0 1-.1 .6 1.09 1.09 0 0 1-1.4-.2M180.3 18.9h-1.7l1.1-1.6v2.4M181 8.9v2.4h1.3M181.2 17.4a.8 .8 0 0 1 1.2 .3 2.02 2.02 0 0 1-.3 1.9 .76 .76 0 0 1-1.1-.4 2.02 2.02 0 0 1 .2-1.8zM183.1 9.3l.6-.4v2.4M183.3 18.5l.5-.4 .6 .1 .1 1.5M183.3 18.1v1.6M184.5 18.5l.6-.4 .6 .1 .1 1.5M186.4 8.9h-1.1l-.1 1a.85 .85 0 0 1 1.3 0 .85 .85 0 0 1-.2 1.3 .85 .85 0 0 1-1.2-.4"/>
<path d="M186.7 18.5l.6-.4 .5 .1 .1 1.5M186.7 18.1v1.6M187.9 18.5l.6-.4 .6 .1 .1 1.5M188.7 8.9h-1.1l-.1 1a.84 .84 0 0 1 1.2 0 .84 .84 0 0 1-.1 1.3 .84 .84 0 0 1-1.2-.4M190 9.3l.5-.4v2.4M180.1 23.1h-1.7l1.2-1.6v2.4M180.4 37.9a2.44 2.44 0 0 1 0 3.6M181 21.7a.76 .76 0 0 1 1.2 .3 1.86 1.86 0 0 1-.2 1.8 .8 .8 0 0 1-1.2-.3 2.02 2.02 0 0 1 .2-1.8zM183.1 22.8l.6-.5 .5 .2 .2 1.4M183.1 22.3v1.6M184.4 22.8l.5-.5 .6 .2 .1 1.4M186.5 22.8l.6-.5 .6 .2 .1 1.4"/>
<path d="M186.5 22.3v1.6M187.8 22.8l.5-.5 .6 .2 .1 1.4M193.3 38.3h-1.1l-.1 1.1a.85 .85 0 0 1 1.3 0 .85 .85 0 0 1-.2 1.2 .85 .85 0 0 1-1.2-.3M195.6 38.3h-1.1l-.1 1.1a.85 .85 0 0 1 1.2-.1 .85 .85 0 0 1-.1 1.3 .85 .85 0 0 1-1.2-.3M196.9 38.5a.76 .76 0 0 1 1.1 .3 2.02 2.02 0 0 1-.2 1.8 .76 .76 0 0 1-1.2-.3 2.02 2.02 0 0 1 .3-1.8zM198.9 39.6l.6-.4 .6 .1 .1 1.5M198.9 39.2v1.6M200.2 39.6l.6-.4 .5 .1 .2 1.5M202.4 39.6l.5-.4 .6 .1 .1 1.5M202.4 39.2v1.6M203.6 39.6l.6-.4 .6 .1 .1 1.5M211.4 38.3h-1.2l-.1 1.1a.84 .84 0 0 1 1.3 0 .84 .84 0 0 1-.1 1.2 .84 .84 0 0 1-1.3-.3"/>
<path d="M212.4 38.9l.2-.4 .7-.2a.6 .6 0 0 1 .4 1l-1.4 1.5h1.6M215.9 38.3h-1.1l-.1 1.1a.85 .85 0 0 1 1.3 0 .85 .85 0 0 1-.2 1.2 .85 .85 0 0 1-1.2-.3M219 39.4a.47 .47 0 0 1-.2 .5 .47 .47 0 0 1-.6-.1l-.4-.3-.5-.1-.2 .1-.1 .6M221.2 38.3h-1.1l-.2 1.1a.84 .84 0 0 1 1.3 0 .84 .84 0 0 1-.1 1.2 .84 .84 0 0 1-1.3-.3M222.1 38.3h1.6l-1.1 2.5M225.7 38.3h-1.1l-.1 1.1a.84 .84 0 0 1 1.3 0 .84 .84 0 0 1-.2 1.2 .84 .84 0 0 1-1.2-.3M226.8 39.6l.6-.4 .5 .1 .1 1.5M226.8 39.2v1.6M228 39.6l.6-.4 .6 .1 .1 1.5M230.2 39.6l.6-.4 .5 .1 .2 1.5M230.2 39.2v1.6M231.5 39.6l.5-.4 .6 .1 .1 1.5"/>
<path d="M294.6 32.2l.1-.1 .1 .1zM279.3 40.6h.3l-.2 .2zM200.6 122.5h.1M226.3 121.5h.1"/>
</g>
<text font-size="10.7" x="6.5" y="14.9">PL-2040(+2030P)</text>
<g font-size="5.3">
<text x="106.5" y="28.2">550</text>
<text x="78.3" y="40.2" transform="rotate(-90 78.3 40.2)">65</text>
<text x="79" y="113.2" transform="rotate(-90 79 113.2)">65</text>
<text x="157.3" y="127.4" transform="rotate(-90 157.3 127.4)">340</text>
<text x="242.4" y="156.6" transform="rotate(-90 242.4 156.6)">570</text>
<text x="157.3" y="163.7" transform="rotate(-90 157.3 163.7)">420</text>
</g>
<g font-size="4.9">
<text x="121" y="66" transform="rotate(-90 121 66)">320</text>
<text x="142.9" y="60.7" transform="rotate(-90 142.9 60.7)">475</text>
<text x="102.3" y="68.8">525</text>
<text x="106.9" y="92.8">180</text>
<text x="233.5" y="104.1">TFL901Q</text>
<text x="145.7" y="119.6" transform="rotate(-90 145.7 119.6)">185</text>
<text x="151.3" y="123.1" transform="rotate(-90 151.3 123.1)">250</text>
<text x="232.5" y="131.6">32</text>
<text x="163" y="147.5" transform="rotate(-90 163 147.5)">760</text>
<text x="249.4" y="150.6" transform="rotate(-90 249.4 150.6)">695</text>
<text x="106.9" y="159.5">150</text>
<text x="212.4" y="159.5">220</text>
</g>
<g font-size="3.9">
<text x=".1" y="196.9">※주의</text>
<text x="16.1" y="196.9">카운터 설치부 도기허용차는</text>
<text x="76.6" y="196.9">이므로 반드시 실측 확인 후 시공하십시오</text>
<text x=".1" y="202.8">※ 캐드도면 라인은 참고 이미지이므로 실물과 비교 시 직선이 아닐 수 있습니다</text>
</g>
<g font-size="3.3">
<text x="191.6" y="11.3">위생도기 기준에 따라</text>
<text x="173.6" y="15.4">실 제품 치수는 아래와 같은 도기 허용공차 내에서 변할 수 있습니다.</text>
<text x="173.7" y="23.9">②</text>
<text x="173.9" y="19.7">①</text>
<text x="189.5" y="23.9">이상 : ±5%</text>
<text x="189.7" y="19.7">미만 : ±2mm</text>
<text x="217.3" y="19.7">(KS)</text>
<text x="217.6" y="23.9">(KS)</text>
<text x="173.7" y="28.2">③ 최대 허용공차 : ±25mm</text>
<text x="217.4" y="28.2">(KS)</text>
<text x="173.3" y="32.3">※정확한 시공을 위해서 반드시 제품 사이즈를 실측하고 시공하여 주시기 바랍니다</text>
<text x="173.5" y="40.8">예시</text>
<text x="184" y="40.8">길이</text>
<text x="205.3" y="40.8">은</text>
<text x="233.2" y="40.8">까지의 치수 허용차를 가집니다</text>
</g>
<text font-size="2.6" x="139.7" y="203.9">.</text>
</svg>
